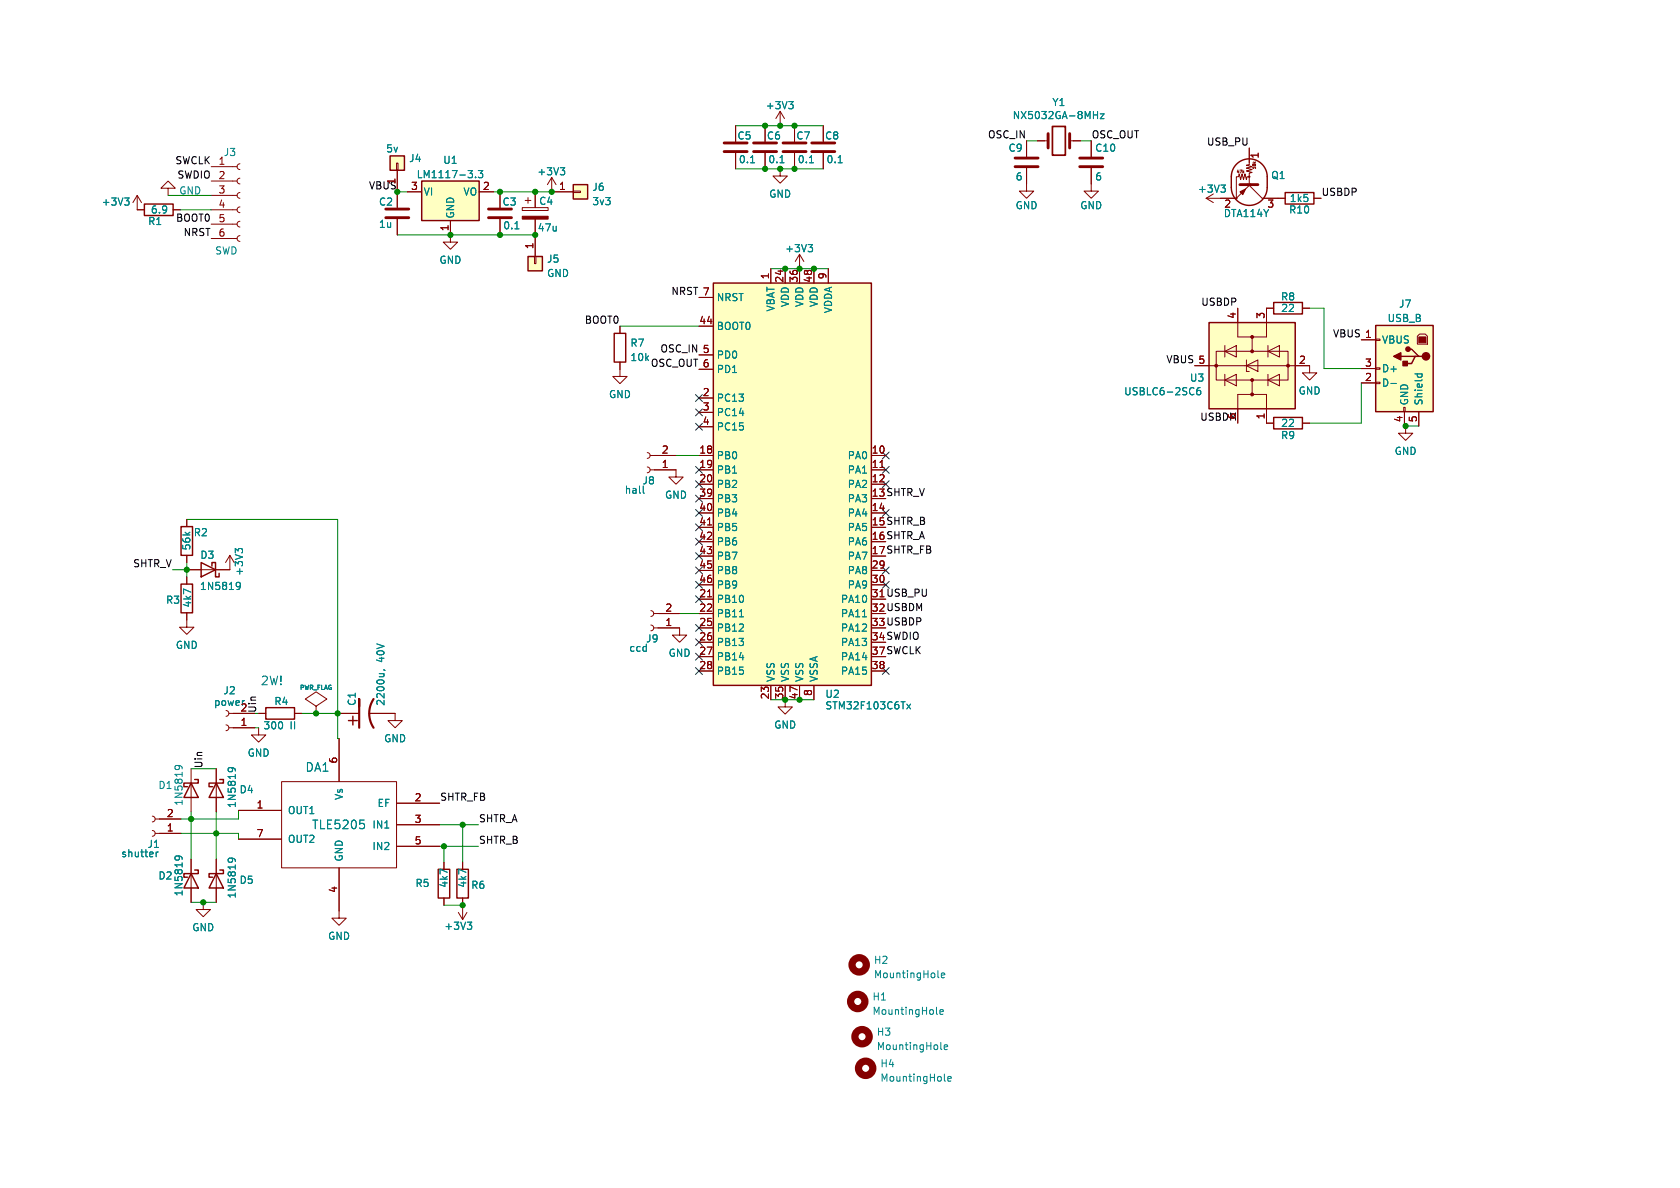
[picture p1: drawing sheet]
<svg xmlns="http://www.w3.org/2000/svg" width="297mm" height="210mm" viewBox="0 0 297 210" stroke-linecap="round" stroke-linejoin="round" font-family="sans-serif">
<g fill="none" stroke="#840000" stroke-width=".25">
<path d="M25.5 36.1h5.1v2h-5.1zM69 27.6h2.5v2.5h-2.5zM74.5 32h10.2v7h-10.2zM101.3 32.6h2.6v2.6h-2.6zM218.6 29a3.2 3.2 0 0 1 3.5-.7 3.2 3.2 0 0 1 1.9 2.9v1.9a3.2 3.2 0 0 1-3.1 3.2 3.2 3.2 0 0 1-3.2-3.2v-1.9a3.2 3.2 0 0 1 .9-2.2zM227.2 34h5.1v2.1h-5.1zM93.3 45.3h2.6v2.6h-2.6zM108.6 58.9h2v5.1h-2zM126.1 50h28v71.2h-28zM213.7 57h15.3v15.3h-15.3zM225.2 53.5h5.1v2h-5.1zM243.2 57.5h10.2v15.3h-10.2z"/>
<path d="M225.2 73.8h5.1v2h-5.1zM247.6 63h2.6M248.9 61.7h.7l1.2 1.3h.7M250.8 63h-.6l-.6 1.3h-1.3M32 93.1h2v5.1h-2zM35.6 99.4l2.5 1.3-2.5 1.3zM32 103.3h2v5h-2zM37.5 100.1v-.7h.6v2.6h.6v-.7M33.8 138.4l1.3 2.6h-2.6zM34.4 137.8h.7v.6h-2.6v.7h.6M38.2 138.4l1.3 2.6h-2.5zM38.9 137.8h.6v.6h-2.5v.7h.6"/>
<path d="M47 125.1h5.1v2h-5.1zM33.8 154.4l1.3 2.6h-2.6zM34.4 153.8h.7v.6h-2.6v.7h.6M38.2 154.4l1.3 2.6h-2.5zM38.9 153.8h.6v.6h-2.5v.7h.6M77.5 153.7h2v5.1h-2zM80.8 153.7h2v5.1h-2z"/>
</g>
<g fill="none" stroke="#840000" stroke-width=".18">
<path d="M137.9 19.7l-.7 1.3M137.9 19.7v2.5M137.9 19.7l.8 1.3M24.3 34.5v2.6h1.2M24.3 34.5l.7 1.3M24.3 34.5l-.8 1.3M29.7 33.3h1.3l-1.3-1.3-1.3 1.3h1.3v1.2M30.6 37.1h1.3M37.3 37.1h4.6M37.3 39.6h4.6M37.3 34.5h4.6M37.3 32h4.6"/>
<path d="M37.3 29.5h4.6M42.4 39.1l-.3 .2-.2 .3 .2 .4 .3 .1M42.4 36.6l-.3 .1-.2 .4 .2 .3 .3 .2M42.4 34l-.3 .2-.2 .3 .2 .4 .3 .2M42.4 31.5l-.3 .1-.2 .4 .2 .4 .3 .1M42.4 29l-.3 .1-.2 .4 .2 .3 .3 .2M70.1 28.8h.3v1.3h-.3zM70.2 30.1v6.6M70.2 38.7v2.8M72 33.9h2.5M79.6 39v3.8h1.3l-1.3 1.3-1.2-1.3h1.2M84.7 33.9h2.5"/>
<path d="M88.4 33.9v2.8M88.4 38.7v2.8M92.3 36.7h4.6v.5h-4.6zM92.8 35.4h1.1M93.3 34.9v1M94.6 33.9v2.8M94.6 38.7v6.6M97.5 31.4v2.5h3.8M97.5 31.4l-.7 1.2M97.5 31.4l.8 1.2M101.3 33.8h1.3v.2h-1.3zM130 22.2v2.8"/>
<path d="M130 27.1v2.7M135.3 22.2v2.8M135.3 27.1v2.7M137.9 29.8v1.3h1.3l-1.3 1.3-1.2-1.3h1.2M140.5 22.2v2.8M140.5 27.1v2.7M145.5 22.2v2.8M145.5 27.1v2.7M181.5 29.7v4.1h1.3l-1.3 1.3-1.3-1.3h1.3M181.5 24.9v2.8M183.4 24.9h1.9M189.1 24.9h1.9"/>
<path d="M192.9 29.7v4.1h1.3l-1.3 1.3-1.3-1.3h1.3M192.9 24.9v2.8M213.2 35.1l1.3 .7M213.2 35.1h5.1M214.5 34.3l-1.3 .8M219.8 30.4l.1 .2M219.9 30.2l-.2 .2M220.6 32.5l2.5 2.6h4.1M220.9 31.2h-.4l-.2 .6-.2-1.1-.3 1.1-.2-1.1-.3 1.1-.2-1.1-.2 .5h-.3v3.9l2.5-2.6M220.9 26.2v2.9l-.6 .1 1.1 .3-1.1 .2 1.1 .3-1.1 .2 1.1 .3-.5 .1v1.9M221.6 28.6l.2 .2M222 28.6l-.2 .2"/>
<path d="M232.3 35.1h1.3M37.3 42.2h4.6M42.4 41.7l-.3 .1-.2 .4 .2 .3 .3 .2M94.5 45.3h.2v1.3h-.2zM109.6 57.7v1.2M123.6 57.7h2.5M123.6 52.6h2.5M136.3 47.5v2.5M138.8 47.5v2.5M141.4 45l-.8 1.2M141.4 45v5M141.4 45l.7 1.2"/>
<path d="M143.9 47.5v2.5M146.4 47.5v2.5M218.8 54.5v5.1h2.6v2.5M225.2 54.5h-1.3v5.1h-2.5M230.3 54.5h1.2M243.2 59.9h.8v.3h-.8zM250.6 59.4l.4-.3h1l.3 .3v1.4h-1.7zM109.6 64v2.5h1.3l-1.3 1.3-1.3-1.3h1.3M123.6 70.4h2.5M123.6 72.9h2.5M123.6 75.4h2.5M123.6 62.7h2.5"/>
<path d="M123.6 65.3h2.5M211.2 64.6h20.3v1.3h-1.2l1.2 1.3 1.3-1.3h-1.3M215 62.1h12.7v5.1h-12.7zM216.5 67.2l2.1-1v2zM216.5 62.1l2.1-1v2zM216.5 61.1v2M216.5 66.2v2M220.3 64.6l2.1-1v2.1zM220.3 63.6v2.1h.6M221.4 67.2v2.5h-2.6v5.1M221.4 69.7h2.5v5.1h1.3M224.2 67.2l2-1v2z"/>
<path d="M224.2 62.1l2-1v2zM224.2 61.1v2M224.2 66.2v2M230.3 74.8h1.2M240.7 60.1h2.5M240.7 67.7h2.5M240.7 65.2h2.5M243.2 67.6h.8v.2h-.8zM243.2 65h.8v.3h-.8zM248.2 72h.2v.8h-.2zM248.3 72.8v2.5M248.5 75.3v1.3h-1.3l1.3 1.3 1.3-1.3h-1.3"/>
<path d="M250.8 72.8v2.5M33 91.8v1.3M33 98.2v1.2M40.6 98.2v2.5h-7.6M40.6 98.2l-.7 1.2M40.6 98.2l.8 1.2M114.4 80l.4 .2 .1 .3-.1 .4-.4 .1M114.4 82.6l.4 .1 .1 .4-.1 .3-.4 .2M114.9 83.1h4.6v1.2h-1.3l1.3 1.3 1.3-1.3h-1.3M114.9 80.5h4.6M123.6 80.5h2.5M123.6 83.1h2.5"/>
<path d="M123.6 85.6h2.5M123.6 90.7h2.5M123.6 88.1h2.5M123.6 93.2h2.5M123.6 95.8h2.5M123.6 98.3h2.5M125.1 92.8h.7M154.1 80.5h2.5M154.1 83.1h2.5M154.1 85.6h2.5M154.1 90.7h2.5M155.6 82.6h.7"/>
<path d="M33 108.3v2.6h-1.3l1.3 1.2 1.3-1.2h-1.3M33 102v1.3M115.1 108l.3 .1 .2 .4-.2 .3-.3 .2M115.1 110.5l.3 .1 .2 .4-.2 .4-.3 .1M115.6 111h4.5v1.3h-1.2l1.2 1.2 1.3-1.2h-1.3M115.6 108.5h4.5M123.6 108.5h2.5M123.6 111h2.5M123.6 105.9h2.5M123.6 113.5h2.5M123.6 116.1h2.5M123.6 118.6h2.5"/>
<path d="M123.6 100.8h2.5M123.6 103.4h2.5M125.1 105.5h.7M154.1 118.6h2.5M154.1 100.8h2.5M154.1 103.4h2.5M33.8 135.9v7.6M38.2 135.9v7.6M40 125.6l.3 .2 .2 .3-.2 .4-.3 .1M40 128.1l.3 .2 .2 .4-.2 .3-.3 .2M40.5 126.1h4.5M40.5 128.7h4.5"/>
<path d="M45.7 128.7v1.2h-1.3l1.3 1.3 1.3-1.3h-1.3M45.7 126.1h1.3M49.8 138.2h20.3v15.2h-20.3zM52.1 126.1h1.2M55.9 124.8l1.9-1.2-1.9-1.3-1.9 1.3 1.9 1.2v1.3M55.9 126.1h.1M59.7 126.1h3.8M59.9 130.6v7.6M65.3 126.1h4.5v1.3h-1.2l1.2 1.3 1.3-1.3h-1.3M136.3 121.2v2.5M138.8 121.2v3.8h1.3l-1.3 1.2-1.3-1.2h1.3M141.4 121.2v2.5"/>
<path d="M143.9 121.2v2.5M26.9 144.3l.4 .1 .1 .4-.1 .4-.4 .1M26.9 146.8l.4 .2 .1 .3-.1 .4-.4 .1M27.4 144.8h4.6M27.4 147.3h4.6M33.8 151.9v7.6M35.9 159.5v1.3h-1.2l1.2 1.3 1.3-1.3h-1.3M38.2 151.9v7.6M42.2 143.3h7.6M42.2 148.3h7.6M59.9 153.4v8.9h-1.2l1.2 1.3 1.3-1.3h-1.3M70.1 142h7.6"/>
<path d="M70.1 145.8h7.6M70.1 149.6h7.6M78.5 152.4v1.3M78.5 158.8v1.2M81.8 152.4v1.3M81.8 158.8v3.8M81 161.3l.8 1.3M82.5 161.3l-.7 1.3"/>
<circle cx="218.6" cy="35.1" r=".13"/>
<circle cx="220.9" cy="31.2" r=".13"/>
</g>
<g fill="none" stroke="#008484" stroke-width=".18">
<path d="M139.4 18h.8l-.4 .4M140 18.4l.2 .3v.3l-.2 .2M194 19.7v1.3M22 35h.8l-.4 .5M22.6 35.5l.2 .2v.3l-.2 .3M84.1 31.3v.1M84.6 30.2h.7l-.4 .4 .4 .2v.5l-.2 .1-.5-.1M99 29.6h.8l-.4 .5M99.6 30.1l.2 .3v.3l-.2 .2M132.7 28.8h.7M137.9 28.8h.7M143.1 28.8h.7"/>
<path d="M148.2 28.8h.7M193.3 20.3h.7M194.5 20.1h.7l-.7 .9h.7M215.8 32.7h.8l-.4 .5M216.4 33.2l.2 .2v.3l-.2 .3M91 40.5h.8M142.9 43.2h.7l-.4 .5M143.4 43.7l.2 .3v.3l-.2 .2M212.2 68.5l-.4 .1a.86 .86 0 0 0 0 1.2l.4-.1 .1-.4-.3-.3-.3 .1-.1 .2M245.9 67.8h1M250.1 66.1h1.3M250.6 66.1v.4"/>
<path d="M251.3 66.1l.1 .4M42.1 97.4l-.5-.4v.7M42.1 97.2l.2-.2h.3l.3 .2M113.7 85.9v1.1l.2 .2M42 102.9l.4 .2a.84 .84 0 0 1-.3 1.1h-.2M42.5 103.5l-.1 .2h-.4M67.8 118.4l.3 .1M130.7 109h.7M30.9 135.8l.2-.4a.84 .84 0 0 1 1.1 .3v.2M31.5 135.3l.2 .1v.4M40.3 136.2l.2-.4a.84 .84 0 0 1 1.1 .3v.2M40.9 135.7l.2 .1v.4"/>
<path d="M43.1 123.9h.1M160.3 124.5l.7 .8M161 124.5l-.7 .8M27.6 150.6v.9M27.7 150.7l-.1 .2M30.9 151.8l.2-.4a.84 .84 0 0 1 1.1 .3v.2M31.5 151.3l.2 .1v.4M40.3 152.2l.2-.4a.84 .84 0 0 1 1.1 .3v.2M40.9 151.7l.2 .1v.4M64.4 145.7v.6M82.6 163h.8l-.4 .5M83.2 163.5l.2 .2v.3l-.2 .3"/>
<path d="M165.6 179.3h.1M165.9 172.8h.1M166.2 178.9l.6-.1-.1-.3h-.4l-.1 .2v.6h.5M166.4 172.4l.6-.1v-.2l-.4-.1-.2 .2 .1 .6h.5M166.4 185.5h.1M166.9 185.1l.6-.1v-.2l-.4-.1-.2 .2 .1 .6h.5M167 191.1h.1M167.6 190.7l.6-.1-.1-.3h-.4l-.1 .2v.6h.5"/>
</g>
<path d="M63.5 124.8v-1.2v5.1M66 123.6a4.6 4.6 0 0 0 0 5.1" fill="none" stroke="#840000" stroke-width=".38"/>
<g fill="none" stroke="#840000" stroke-width=".51">
<path d="M68.2 38.5h4.1M68.2 37h4.1M86.4 38.5h4M86.4 37h4M128 26.8h4.1M128 25.3h4.1M133.2 26.8h4.1M133.2 25.3h4.1M138.4 26.8h4.1M138.4 25.3h4.1M143.5 26.8h4.1M143.5 25.3h4.1"/>
<path d="M179.5 29.5h4M179.5 27.9h4M185.3 23.6v2.6M189.1 23.6v2.6M190.9 29.5h4M190.9 27.9h4"/>
</g>
<g fill="#ffffc2" stroke="#ffffc2" stroke-width=".18">
<path d="M243.2 57.5h10.2v15.3h-10.2z"/>
<path d="M213.7 57h15.3v15.3h-15.3z"/>
<path d="M74.5 32h10.2v7h-10.2z"/>
<path d="M69 27.6h2.5v2.5h-2.5z"/>
<path d="M101.3 32.6h2.6v2.6h-2.6z"/>
<path d="M126.1 50h28v71.2h-28z"/>
<path d="M93.3 45.3h2.6v2.6h-2.6z"/>
</g>
<g fill="#840000" stroke="#840000" stroke-width=".25">
<path d="M246.4 63l1.2-.6v1.2z"/>
<path d="M248 63.9h.8v.7h-.8z"/>
<circle cx="252.1" cy="63" r=".63"/>
<circle cx="248.9" cy="61.7" r=".38"/>
</g>
<g fill="#840000" stroke="#840000" stroke-width=".18">
<path d="M250.8 59.6h1.3v1h-1.3z"/>
<path d="M219.2 33.9l1-.5-.5 1z"/>
<path d="M92.3 38.2h4.6v.5h-4.6z"/>
<circle cx="221.4" cy="69.7" r=".25"/>
<circle cx="221.4" cy="67.2" r=".25"/>
<circle cx="227.7" cy="64.6" r=".25"/>
<circle cx="215" cy="64.6" r=".25"/>
<circle cx="221.4" cy="62.1" r=".25"/>
<circle cx="221.4" cy="59.6" r=".25"/>
</g>
<path d="M219.2 32.6h3.2z" fill="#840000" stroke="#840000" stroke-width=".51"/>
<path d="M186.1 22.4h2.2v5h-2.2z" fill="none" stroke="#840000" stroke-width=".3"/>
<g fill="none" stroke="#840000" stroke-width="1.3">
<circle cx="151.6" cy="177" r="1.27"/>
<circle cx="151.9" cy="170.6" r="1.27"/>
<circle cx="152.4" cy="183.3" r="1.27"/>
<circle cx="153" cy="188.8" r="1.27"/>
</g>
<g fill="none" stroke="#008400" stroke-width=".18">
<path d="M29.7 34.5h7.6M31.9 37.1h5.4M70.2 33.9h1.8M87.2 33.9h10.3M130 22.2h15.5M130 29.8h15.5M181.5 24.9h1.9M191 24.9h1.9M70.2 41.5h24.4M109.6 57.7h14M136.3 47.5h10.1M231.5 54.5h2.6v10.7h6.6"/>
<path d="M240.7 67.7v7.1h-9.2M248.3 75.3h2.5M33 91.8h26.7v38.8h.2M33 99.4v2.6M119.5 80.5h4.1M30.5 100.7h2.5M120.1 108.5h3.5M33.8 135.9h4.4M45 128.7h.7M53.3 126.1h6.4M136.3 123.7h7.6M32 147.3h10.2v1"/>
<path d="M33.8 143.5v8.4M33.8 159.5h4.4M38.2 143.5v8.4M42.2 143.3v1.5h-10.2M77.7 145.8h6.9M77.7 149.6h6.9M78.5 149.6v2.8M81.8 145.8v6.6M78.5 160h3.3"/>
</g>
<g fill="none" stroke="#000084" stroke-width=".18">
<path d="M123 74.8l1.2 1.2M123 72.3l1.2 1.2M123 69.7l1.2 1.3M124.2 74.8l-1.2 1.2M124.2 72.3l-1.2 1.2M124.2 69.7l-1.2 1.3M156 79.9l1.2 1.2M157.2 79.9l-1.2 1.2M123 95.1l1.2 1.3M123 97.7l1.2 1.2M123 92.6l1.2 1.2M123 87.5l1.2 1.2"/>
<path d="M123 82.4l1.2 1.3M123 90.1l1.2 1.2M123 85l1.2 1.2M124.2 95.1l-1.2 1.3M124.2 97.7l-1.2 1.2M124.2 92.6l-1.2 1.2M124.2 87.5l-1.2 1.2M124.2 82.4l-1.2 1.3M124.2 90.1l-1.2 1.2M124.2 85l-1.2 1.2M156 85l1.2 1.2M156 90.1l1.2 1.2"/>
<path d="M156 82.4l1.2 1.3M157.2 85l-1.2 1.2M157.2 90.1l-1.2 1.2M157.2 82.4l-1.2 1.3M123 100.2l1.2 1.2M123 102.8l1.2 1.2M123 115.5l1.2 1.2M123 110.4l1.2 1.2M123 112.9l1.2 1.2M123 118l1.2 1.2M123 105.3l1.2 1.2M124.2 100.2l-1.2 1.2"/>
<path d="M124.2 112.9l-1.2 1.2M124.2 102.8l-1.2 1.2M124.2 118l-1.2 1.2M124.2 115.5l-1.2 1.2M124.2 110.4l-1.2 1.2M124.2 105.3l-1.2 1.2M156 102.8l1.2 1.2M156 100.2l1.2 1.2M156 118l1.2 1.2M157.2 102.8l-1.2 1.2M157.2 100.2l-1.2 1.2M157.2 118l-1.2 1.2"/>
</g>
<g fill="#008400" stroke="#008400" stroke-width=".18">
<circle cx="143.9" cy="47.5" r=".46"/>
<circle cx="141.4" cy="123.7" r=".46"/>
<circle cx="138.8" cy="123.7" r=".46"/>
<circle cx="94.6" cy="41.5" r=".46"/>
<circle cx="97.5" cy="33.9" r=".46"/>
<circle cx="94.6" cy="33.9" r=".46"/>
<circle cx="38.2" cy="147.3" r=".46"/>
<circle cx="78.5" cy="149.6" r=".46"/>
<circle cx="81.8" cy="160" r=".46"/>
<circle cx="33.8" cy="144.8" r=".46"/>
<circle cx="81.8" cy="145.8" r=".46"/>
<circle cx="248.5" cy="75.3" r=".46"/>
<circle cx="55.9" cy="126.1" r=".46"/>
<circle cx="33" cy="100.7" r=".46"/>
<circle cx="35.9" cy="159.5" r=".46"/>
<circle cx="59.7" cy="126.1" r=".46"/>
<circle cx="79.6" cy="41.5" r=".46"/>
<circle cx="88.4" cy="41.5" r=".46"/>
<circle cx="88.4" cy="33.9" r=".46"/>
<circle cx="70.2" cy="33.9" r=".46"/>
<circle cx="135.3" cy="22.2" r=".46"/>
<circle cx="137.9" cy="22.2" r=".46"/>
<circle cx="140.5" cy="29.8" r=".46"/>
<circle cx="135.3" cy="29.8" r=".46"/>
<circle cx="137.9" cy="29.8" r=".46"/>
<circle cx="138.8" cy="47.5" r=".46"/>
<circle cx="141.4" cy="47.5" r=".46"/>
<circle cx="140.5" cy="22.2" r=".46"/>
</g>
<text font-size="2.8" fill="#840000" x="63.6" y="128.8" transform="rotate(-90 63.6 128.8)">+</text>
<text font-size="2.1" fill="#0000c2" x="46" y="121.2">2W!</text>
<g font-size="2.1" fill="#008484">
<text x="54" y="136.6">DA1</text>
<text x="55.1" y="146.7">TLE5205</text>
</g>
<g font-size="1.8" fill="#008484">
<text x="135.3" y="19.5">+3V3</text>
<text x="179" y="21.2">NX5032GA-8MHz</text>
<text x="186" y="18.9">Y1</text>
<text x="39.5" y="27.7">J3</text>
<text x="68.2" y="27.1">5v</text>
<text x="72.3" y="28.8">J4</text>
<text x="78.3" y="29.1">U1</text>
<text x="130.3" y="24.8">C5</text>
<text x="130.6" y="29">0.1</text>
<text x="135.5" y="24.8">C6</text>
<text x="135.8" y="29">0.1</text>
<text x="140.7" y="24.8">C7</text>
<text x="141" y="29">0.1</text>
<text x="145.8" y="24.8">C8</text>
<text x="146.1" y="29">0.1</text>
<text x="178.2" y="27">C9</text>
<text x="193.6" y="27">C10</text>
<text x="31.6" y="34.5">GND</text>
<text x="73.6" y="31.7">LM1117-3.3</text>
<text x="74.8" y="34.7">VI</text>
<text x="81.9" y="34.7">VO</text>
<text x="94.9" y="31.2">+3V3</text>
<text x="104.7" y="33.9">J6</text>
<text x="135.9" y="35.1">GND</text>
<text x="179.5" y="32.1">6</text>
<text x="193.6" y="32.1">6</text>
<text x="211.7" y="34.2">+3V3</text>
<text x="224.7" y="31.8">Q1</text>
<text x="228" y="35.9">1k5</text>
<text x="17.9" y="36.5">+3V3</text>
<text x="26.1" y="39.9">R1</text>
<text x="26.6" y="37.9">6.9</text>
<text x="66.9" y="36.5">C2</text>
<text x="66.9" y="40.4">1u</text>
<text x="80.5" y="38.7" transform="rotate(-90 80.5 38.7)">GND</text>
<text x="88.8" y="36.5">C3</text>
<text x="88.9" y="40.7">0.1</text>
<text x="95" y="41.1">47u</text>
<text x="95.3" y="36.4">C4</text>
<text x="104.7" y="36.4">3v3</text>
<text x="179.5" y="37.1">GND</text>
<text x="190.9" y="37.1">GND</text>
<text x="216.3" y="38.5">DTA114Y</text>
<text x="227.8" y="37.9">R10</text>
<text x="38" y="45.1">SWD</text>
<text x="77.6" y="46.8">GND</text>
<text x="96.7" y="46.6">J5</text>
<text x="138.7" y="44.7">+3V3</text>
<text x="96.7" y="49.1">GND</text>
<text x="126.6" y="53.4">NRST</text>
<text x="226.4" y="53.3">R8</text>
<text x="126.6" y="58.5">BOOT0</text>
<text x="137.1" y="55.1" transform="rotate(-90 137.1 55.1)">VBAT</text>
<text x="139.6" y="54.3" transform="rotate(-90 139.6 54.3)">VDD</text>
<text x="142.2" y="54.3" transform="rotate(-90 142.2 54.3)">VDD</text>
<text x="144.7" y="54.3" transform="rotate(-90 144.7 54.3)">VDD</text>
<text x="147.3" y="55.4" transform="rotate(-90 147.3 55.4)">VDDA</text>
<text x="226.4" y="55.3">22</text>
<text x="245.2" y="57.1">USB_B</text>
<text x="247.3" y="54.5">J7</text>
<text x="111.4" y="61.5">R7</text>
<text x="111.4" y="64">10k</text>
<text x="126.6" y="63.6">PD0</text>
<text x="244.2" y="60.9">VBUS</text>
<text x="244.2" y="66">D+</text>
<text x="107.6" y="70.5">GND</text>
<text x="126.6" y="71.2">PC13</text>
<text x="126.6" y="66.1">PD1</text>
<text x="198.7" y="70">USBLC6-2SC6</text>
<text x="210.3" y="67.6">U3</text>
<text x="229.5" y="69.9">GND</text>
<text x="244.2" y="68.5">D-</text>
<text x="249.1" y="71.8" transform="rotate(-90 249.1 71.8)">GND</text>
<text x="251.7" y="71.8" transform="rotate(-90 251.7 71.8)">Shield</text>
<text x="126.6" y="73.7">PC14</text>
<text x="126.6" y="76.3">PC15</text>
<text x="226.4" y="77.8">R9</text>
<text x="226.4" y="75.6">22</text>
<text x="126.6" y="81.3">PB0</text>
<text x="126.6" y="83.9">PB1</text>
<text x="149.8" y="81.3">PA0</text>
<text x="149.8" y="83.9">PA1</text>
<text x="246.5" y="80.6">GND</text>
<text x="110.4" y="87.4">hall</text>
<text x="113.5" y="85.8">J8</text>
<text x="117.5" y="88.3">GND</text>
<text x="126.6" y="86.4">PB2</text>
<text x="126.6" y="89">PB3</text>
<text x="149.8" y="86.4">PA2</text>
<text x="149.8" y="89">PA3</text>
<text x="34.2" y="95">R2</text>
<text x="126.6" y="91.5">PB4</text>
<text x="126.6" y="94">PB5</text>
<text x="149.8" y="91.5">PA4</text>
<text x="149.8" y="94">PA5</text>
<text x="33.8" y="97.4" transform="rotate(-90 33.8 97.4)">56k</text>
<text x="35.4" y="98.9">D3</text>
<text x="43.1" y="101.9" transform="rotate(-90 43.1 101.9)">+3V3</text>
<text x="126.6" y="96.6">PB6</text>
<text x="126.6" y="99.1">PB7</text>
<text x="126.6" y="101.7">PB8</text>
<text x="149.8" y="96.6">PA6</text>
<text x="149.8" y="99.1">PA7</text>
<text x="149.8" y="101.7">PA8</text>
<text x="29.3" y="106.9">R3</text>
<text x="34" y="107.5" transform="rotate(-90 34 107.5)">4k7</text>
<text x="35.3" y="104.5">1N5819</text>
<text x="126.6" y="106.7">PB10</text>
<text x="126.6" y="104.2">PB9</text>
<text x="148.6" y="106.7">PA10</text>
<text x="149.8" y="104.2">PA9</text>
<text x="114.2" y="113.7">J9</text>
<text x="126.6" y="109.3">PB11</text>
<text x="126.6" y="111.8">PB12</text>
<text x="148.6" y="109.3">PA11</text>
<text x="148.6" y="111.8">PA12</text>
<text x="31" y="114.9">GND</text>
<text x="68.1" y="117.1" transform="rotate(-90 68.1 117.1)">40V</text>
<text x="111.2" y="115.4">ccd</text>
<text x="118.1" y="116.3">GND</text>
<text x="126.6" y="114.4">PB13</text>
<text x="126.6" y="116.9">PB14</text>
<text x="126.6" y="119.4">PB15</text>
<text x="148.6" y="114.4">PA13</text>
<text x="148.6" y="116.9">PA14</text>
<text x="148.6" y="119.4">PA15</text>
<text x="37.8" y="124.9">power</text>
<text x="39.4" y="122.9">J2</text>
<text x="48.4" y="124.8">R4</text>
<text x="63.1" y="124.8" transform="rotate(-90 63.1 124.8)">C1</text>
<text x="68.1" y="124.8" transform="rotate(-90 68.1 124.8)">2200u,</text>
<text x="137.1" y="120.7" transform="rotate(-90 137.1 120.7)">VSS</text>
<text x="139.6" y="120.7" transform="rotate(-90 139.6 120.7)">VSS</text>
<text x="142.2" y="120.7" transform="rotate(-90 142.2 120.7)">VSS</text>
<text x="144.7" y="120.7" transform="rotate(-90 144.7 120.7)">VSSA</text>
<text x="145.9" y="123.5">U2</text>
<text x="145.9" y="125.6">STM32F103C6Tx</text>
<text x="46.5" y="129.1">300</text>
<text x="51.2" y="129.1">II</text>
<text x="67.9" y="131.4">GND</text>
<text x="136.8" y="129">GND</text>
<text x="43.7" y="133.9">GND</text>
<text x="27.9" y="139.6">D1</text>
<text x="32.4" y="142.5" transform="rotate(-90 32.4 142.5)">1N5819</text>
<text x="41.8" y="142.9" transform="rotate(-90 41.8 142.9)">1N5819</text>
<text x="42.3" y="140.4">D4</text>
<text x="60.8" y="141.4" transform="rotate(-90 60.8 141.4)">Vs</text>
<text x="66.7" y="142.8">EF</text>
<text x="50.8" y="144.1">OUT1</text>
<text x="50.8" y="149.2">OUT2</text>
<text x="65.8" y="146.6">IN1</text>
<text x="21.4" y="151.7">shutter</text>
<text x="26" y="150.1">J1</text>
<text x="27.9" y="155.6">D2</text>
<text x="60.8" y="152.4" transform="rotate(-90 60.8 152.4)">GND</text>
<text x="65.8" y="150.4">IN2</text>
<text x="32.4" y="158.5" transform="rotate(-90 32.4 158.5)">1N5819</text>
<text x="41.8" y="158.9" transform="rotate(-90 41.8 158.9)">1N5819</text>
<text x="42.3" y="156.4">D5</text>
<text x="73.4" y="157">R5</text>
<text x="79.3" y="157" transform="rotate(-90 79.3 157)">4k7</text>
<text x="82.6" y="157" transform="rotate(-90 82.6 157)">4k7</text>
<text x="83.2" y="157.3">R6</text>
<text x="33.9" y="164.8">GND</text>
<text x="57.9" y="166.3">GND</text>
<text x="78.5" y="164.5">+3V3</text>
<text x="154.4" y="170.6">H2</text>
<text x="154.4" y="173.1">MountingHole</text>
<text x="154.2" y="177">H1</text>
<text x="154.2" y="179.6">MountingHole</text>
<text x="154.9" y="183.3">H3</text>
<text x="154.9" y="185.8">MountingHole</text>
<text x="155.6" y="188.8">H4</text>
<text x="155.6" y="191.4">MountingHole</text>
</g>
<g font-size="1.8">
<text x="31" y="29.1">SWCLK</text>
<text x="174.6" y="24.5">OSC_IN</text>
<text x="192.9" y="24.5">OSC_OUT</text>
<text x="213.3" y="25.8">USB_PU</text>
<text x="31.3" y="31.7">SWDIO 2</text>
<text x="65.2" y="33.6">VBUS</text>
<text x="233.6" y="34.7">USBDP</text>
<text x="31.1" y="39.3">BOOT0</text>
<text x="32.4" y="41.8">NRST</text>
<text x="118.7" y="52.2">NRST 7</text>
<text x="103.4" y="57.3">BOOT0</text>
<text x="212.3" y="54.1">USBDP</text>
<text x="235.6" y="59.7">VBUS 1</text>
<text x="115" y="64.9">OSC_OUT 6</text>
<text x="116.7" y="62.4">OSC_IN 5</text>
<text x="206.2" y="64.3">VBUS 5</text>
<text x="212.2" y="74.5">USBDM</text>
<text x="23.5" y="100.4">SHTR_V</text>
<text x="35.9" y="135.9" transform="rotate(-90 35.9 135.9)">Uin</text>
<text x="77.7" y="141.6">SHTR_FB</text>
<text x="84.6" y="149.3">SHTR_B</text>
<text x="84.6" y="145.4">SHTR_A</text>
</g>
<g font-size="1.8" fill="#840000">
<text x="38.6" y="29.2">1</text>
<text x="222.8" y="28.1" transform="rotate(-90 222.8 28.1)">1</text>
<text x="38.6" y="34.3">3</text>
<text x="70" y="32.7" transform="rotate(-90 70 32.7)">1</text>
<text x="72.6" y="33.7">3</text>
<text x="85.3" y="33.7">2</text>
<text x="98.8" y="33.7">1</text>
<text x="38.6" y="36.8">4</text>
<text x="38.6" y="39.4">5</text>
<text x="38.6" y="41.9">6</text>
<text x="79.4" y="40.9" transform="rotate(-90 79.4 40.9)">1</text>
<text x="216.4" y="37">2</text>
<text x="224" y="37">3</text>
<text x="94.4" y="44.1" transform="rotate(-90 94.4 44.1)">1</text>
<text x="124.2" y="52.3">7</text>
<text x="136" y="49.4" transform="rotate(-90 136 49.4)">1</text>
<text x="138.6" y="50" transform="rotate(-90 138.6 50)">24</text>
<text x="141.1" y="50" transform="rotate(-90 141.1 50)">36</text>
<text x="143.6" y="50" transform="rotate(-90 143.6 50)">48</text>
<text x="146.2" y="49.4" transform="rotate(-90 146.2 49.4)">9</text>
<text x="123.6" y="57.4">44</text>
<text x="218.6" y="56.4" transform="rotate(-90 218.6 56.4)">4</text>
<text x="223.6" y="56.4" transform="rotate(-90 223.6 56.4)">3</text>
<text x="241.3" y="59.8">1</text>
<text x="124.2" y="62.5">5</text>
<text x="124.2" y="65">6</text>
<text x="211.8" y="64.4">5</text>
<text x="229.6" y="64.4">2</text>
<text x="241.3" y="64.9">3</text>
<text x="124.2" y="70.1">2</text>
<text x="241.3" y="67.4">2</text>
<text x="124.2" y="72.6">3</text>
<text x="124.2" y="75.2">4</text>
<text x="218.6" y="74.2" transform="rotate(-90 218.6 74.2)">6</text>
<text x="223.6" y="74.2" transform="rotate(-90 223.6 74.2)">1</text>
<text x="248" y="74.7" transform="rotate(-90 248 74.7)">4</text>
<text x="250.6" y="74.7" transform="rotate(-90 250.6 74.7)">5</text>
<text x="116.9" y="82.8">1</text>
<text x="116.9" y="80.3">2</text>
<text x="123.6" y="80.3">18</text>
<text x="123.6" y="82.8">19</text>
<text x="154" y="80.3">10</text>
<text x="154" y="82.8">11</text>
<text x="123.6" y="85.3">20</text>
<text x="123.6" y="87.9">39</text>
<text x="154" y="85.3">12</text>
<text x="154" y="87.9">13 SHTR_V</text>
<text x="154" y="87.9">13</text>
<text x="123.6" y="90.4">40</text>
<text x="123.6" y="93">41</text>
<text x="123.6" y="95.5">42</text>
<text x="154" y="90.4">14</text>
<text x="154" y="93">15 SHTR_B</text>
<text x="154" y="95.5">16 SHTR_A</text>
<text x="154" y="93">15</text>
<text x="154" y="95.5">16</text>
<text x="123.6" y="98">43</text>
<text x="123.6" y="100.6">45</text>
<text x="154" y="98">17 SHTR_FB</text>
<text x="154" y="100.6">29</text>
<text x="154" y="98">17</text>
<text x="123.6" y="105.7">21</text>
<text x="123.6" y="103.1">46</text>
<text x="154" y="103.1">30</text>
<text x="154" y="105.7">31 USB_PU</text>
<text x="154" y="105.7">31</text>
<text x="117.6" y="110.7">1</text>
<text x="117.6" y="108.2">2</text>
<text x="123.6" y="108.2">22</text>
<text x="123.6" y="110.7">25</text>
<text x="123.6" y="113.3">26</text>
<text x="154" y="108.2">32 USBDM</text>
<text x="154" y="110.7">33 USBDP</text>
<text x="154" y="113.3">34 SWDIO</text>
<text x="154" y="108.2">32</text>
<text x="154" y="110.7">33</text>
<text x="154" y="113.3">34</text>
<text x="123.6" y="115.8">27</text>
<text x="123.6" y="118.4">28</text>
<text x="154" y="115.8">37 SWCLK</text>
<text x="154" y="118.4">38</text>
<text x="154" y="115.8">37</text>
<text x="42.5" y="125.9">2</text>
<text x="136" y="123.7" transform="rotate(-90 136 123.7)">23</text>
<text x="138.6" y="123.7" transform="rotate(-90 138.6 123.7)">35</text>
<text x="141.1" y="123.7" transform="rotate(-90 141.1 123.7)">47</text>
<text x="143.6" y="123.1" transform="rotate(-90 143.6 123.1)">8</text>
<text x="42.5" y="128.4">1</text>
<text x="59.7" y="135" transform="rotate(-90 59.7 135)">6</text>
<text x="45.3" y="143">1</text>
<text x="73.2" y="141.7">2</text>
<text x="29.4" y="147.1">1</text>
<text x="29.4" y="144.5">2</text>
<text x="45.3" y="148.1">7</text>
<text x="73.2" y="145.5">3</text>
<text x="73.2" y="149.4">5</text>
<text x="59.7" y="157.9" transform="rotate(-90 59.7 157.9)">4</text>
</g>
<text font-size="1.8" fill="#008400" x="45.4" y="126.1" transform="rotate(-90 45.4 126.1)">Uin</text>
<text font-size="1.1" fill="#008484" x="52.9" y="122.1">PWR_FLAG</text>
<g font-size=".7" fill="#840000">
<text x="218.5" y="30.8">47k</text>
<text x="222.2" y="30" transform="rotate(-90 222.2 30)">10k</text>
</g>
</svg>
